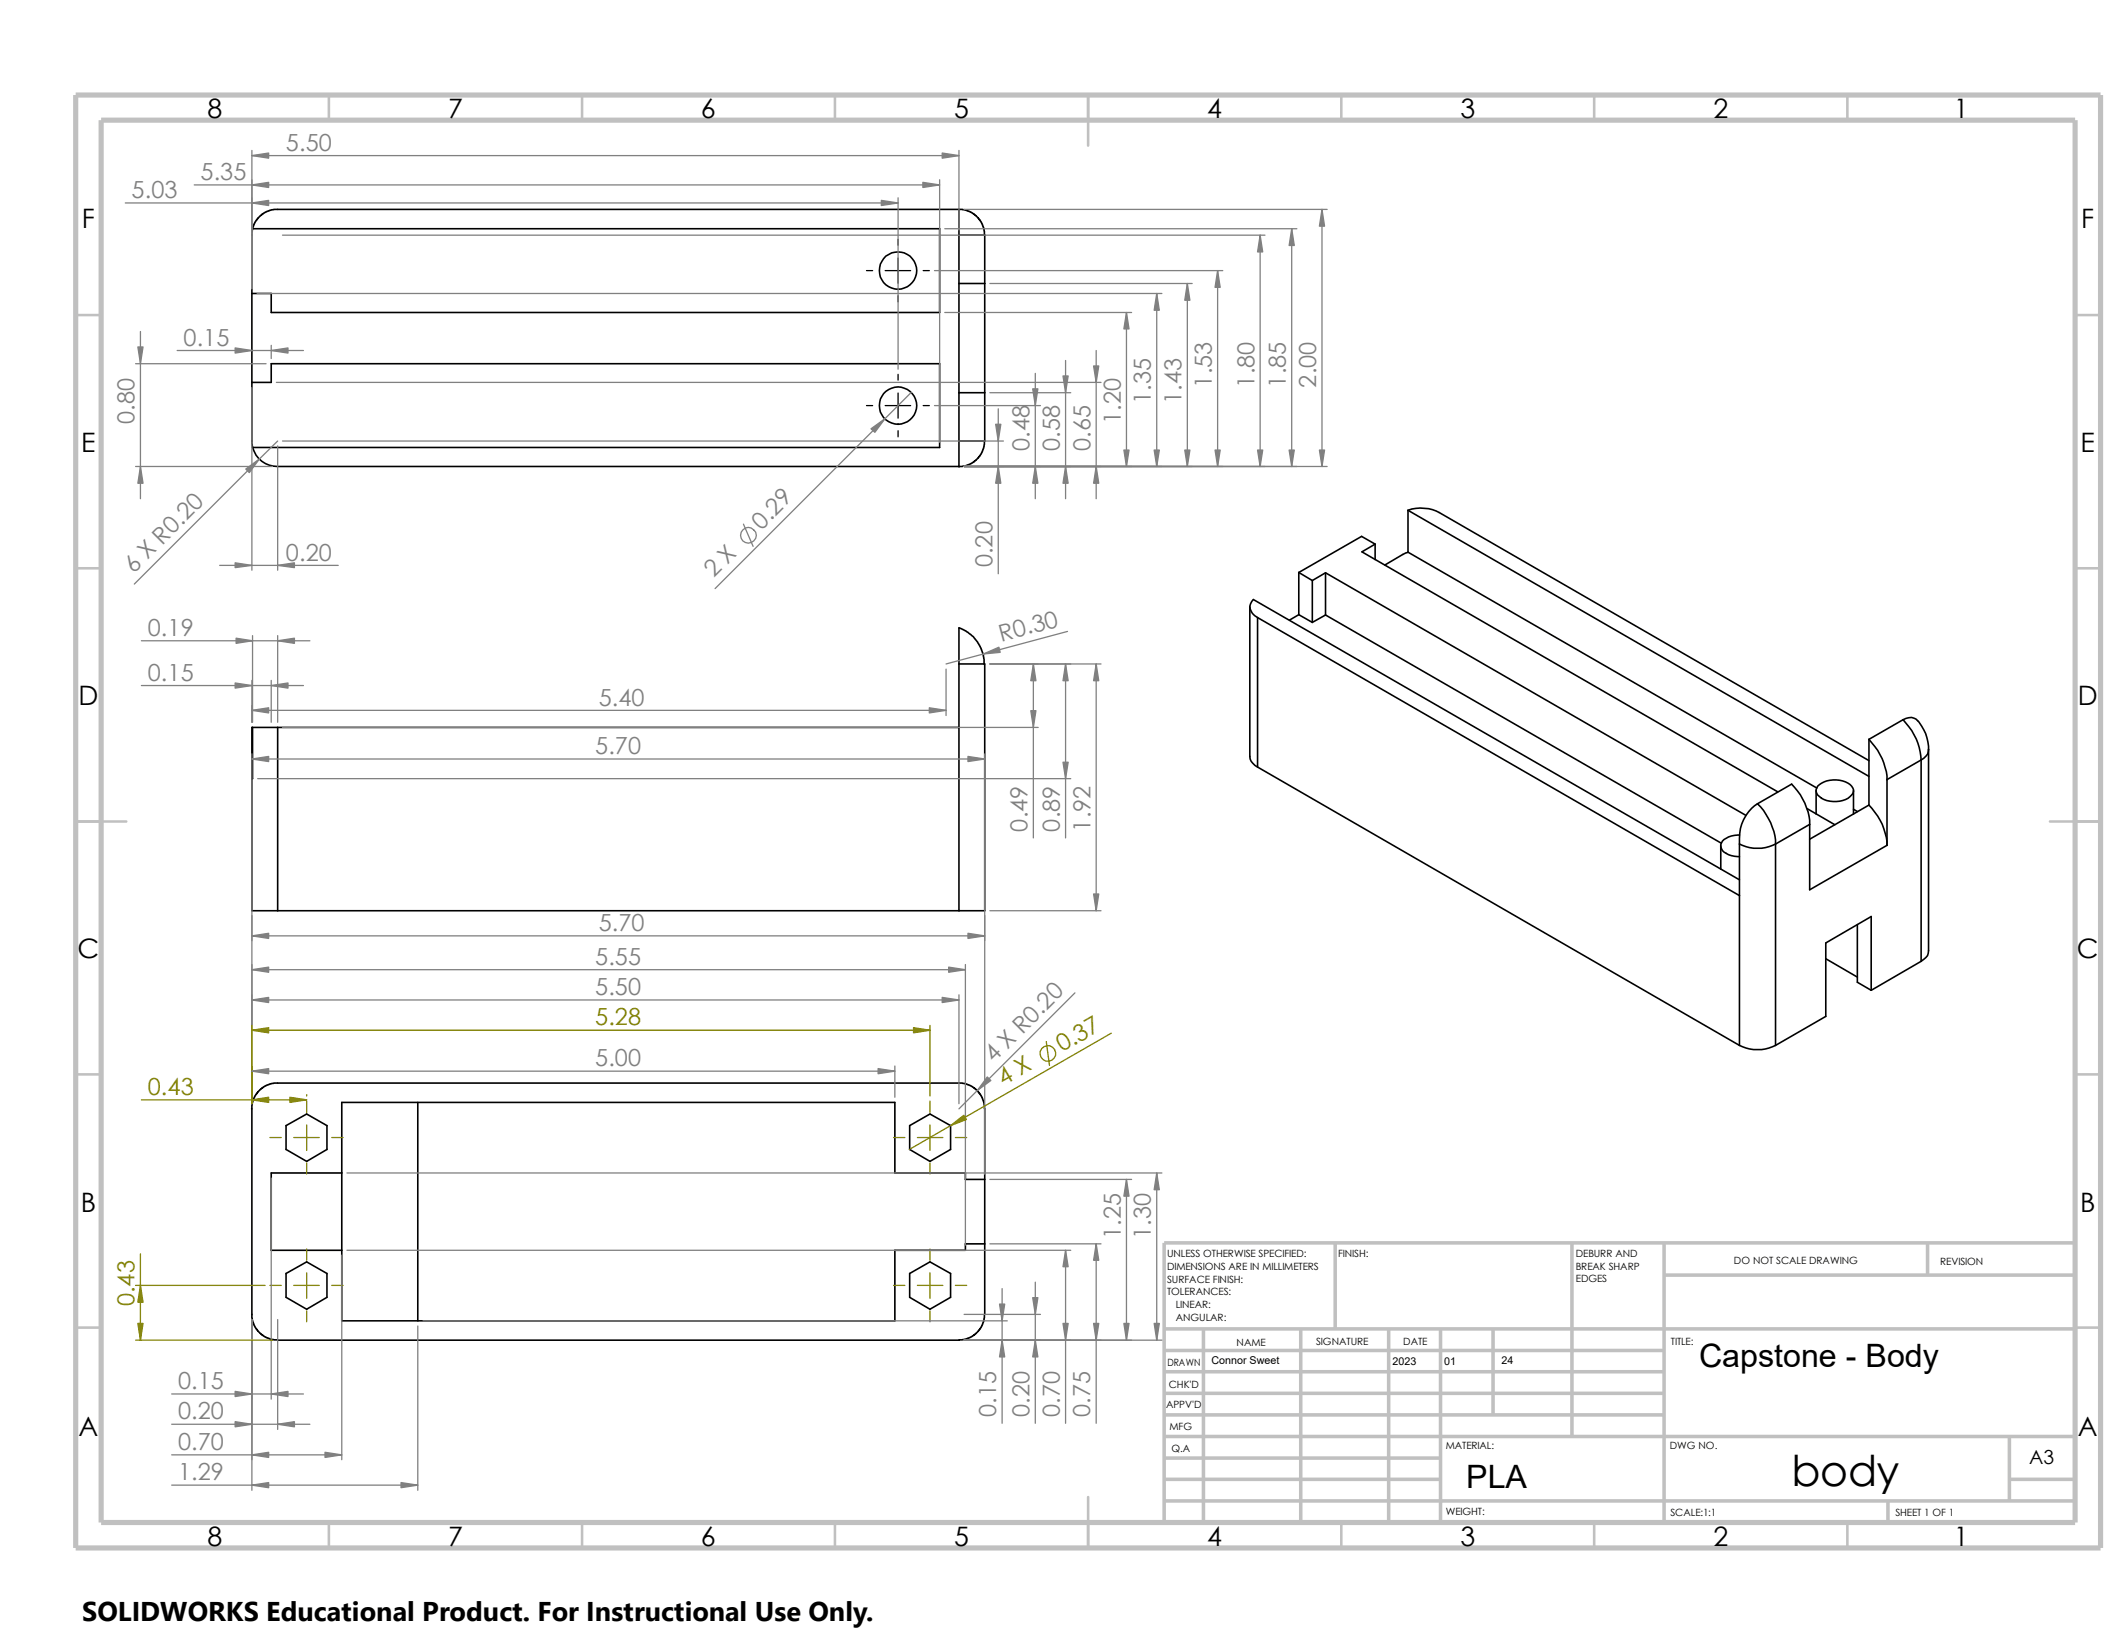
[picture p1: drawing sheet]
<svg xmlns="http://www.w3.org/2000/svg" width="279mm" height="216mm" viewBox="0 0 279 216" stroke-linecap="round" stroke-linejoin="round" font-family="sans-serif">
<g fill="none" stroke="#c0c0c0" stroke-width=".34">
<path d="M43.2 12.5v3.3M76.5 12.5v3.3M109.7 12.5v3.3M143 12.5v6.6M176.3 12.5v3.3M209.5 12.5v3.3M242.8 12.5v3.3M9.9 41.4h3.4M272.7 41.4h3.4M9.9 74.7h3.4M272.7 74.7h3.4M9.9 107.9h6.7"/>
<path d="M269.4 107.9h6.7M9.9 141.2h3.4M272.7 141.2h3.4M9.9 174.5h3.4M272.7 174.5h3.4M143 196.7v6.7M43.2 200.1v3.3M76.5 200.1v3.3M109.7 200.1v3.3M176.3 200.1v3.3M209.5 200.1v3.3M242.8 200.1v3.3"/>
</g>
<g fill="none" stroke="#c0c0c0" stroke-width=".47">
<path d="M153 174.6h119.7M153 177.5h65.7M158.2 174.6v25.5M170.9 174.6v25.5M175.5 163.3v11.3M182.5 174.6v25.5M189.3 174.6v25.5M196.2 174.6v11.3M206.6 163.3v25.5M218.7 167.6h54M218.7 163.3v36.8M253.3 163.3v4.3"/>
<path d="M272.7 163.3h-119.7v36.8M153 183.1h65.7M153 180.3h65.7M153 185.9h65.7M153 197.2h119.7M153 188.8h119.7M153 194.4h36.3M153 191.6h36.3M248.1 197.2v2.9M264.1 194.4h8.6M264.1 188.8v8.4"/>
</g>
<path d="M9.9 12.5h266.2v190.9h-266.2zM13.3 15.8h259.4v184.3h-259.4z" fill="none" stroke="#c0c0c0" stroke-width=".68" stroke-linecap="butt"/>
<g fill="none" stroke="#000" stroke-width=".21">
<path d="M33.2 30.1l-.1 .8v27.4l.1 .5M33.2 30.1h90.3v11h-87.9v-2.5h-2.5M126 27.5l.7 .1 .7 .2 .9 .6 .4 .4 .4 .7 .2 .6 .1 .8M126 27.5v3.4M126 27.5h-90l-.9 .3-.7 .4-.9 1-.3 .9M126 30.9v27.1M126 30.9h3.4M126 37.3h3.4M129.4 30.9v27.1M33.1 50.2h2.5v-2.4h87.9v11h-90.3M126 58v3.3h-89.5a3.4 3.4 0 0 1-3.3-2.5M126 58h3.4"/>
<path d="M126 51.6h3.4M129.4 58l-.1 .7-.2 .6-.4 .7-.5 .5-.8 .5-.7 .3h-.7M164.3 79.8v19.6a1.58 1.58 0 0 0 1 1.4M170.7 75.2v5.6M170.7 75.2l1.8 1.1M172.5 76.3v5.5M174.2 75.3l-1.7 1M174.2 75.3v5.5M174.2 75.3l55.2 31.8M180.7 71.5l-1.7 1 54.6 31.6M180.7 71.5v2M180.7 71.5l-1.8-1-8.2 4.7"/>
<path d="M185 72.6l-.6 .3-2.4 1.4M185 67.1l60.6 34.9M185 67.1v5.5M185 67.1a5.4 5.4 0 0 1 4.1 .3l56.5 32.5M185 72.6l53.8 30.9M33.2 95.6v6.7h-.1M33.2 95.6h3.3M33.2 95.6h-.1v24.1h3.4M36.5 95.6v24.1M36.5 95.6h89.5M126 87.2v32.5M126 87.2h3.4v32.5h-3.4"/>
<path d="M129.3 87.2v-.6l-.1-.8-.7-1.4-.5-.7-.8-.6-1.1-.6-.1 4.7M165.3 81.2l63.3 36.5M165.3 81.2v19.6M165.3 81.2a1.41 1.41 0 0 1-.6-2.4l63.9 36.8M170.7 80.8l-1.2 .7M170.7 80.8l1.8 1M174.2 80.8l-1.7 1M174.2 80.8l52 30M245.6 97.2v8.6M245.6 97.2a8 8 0 0 1 2.4 5.2M250.1 94.6a8 8 0 0 1 2.4 5.3M250.1 94.6a1.58 1.58 0 0 1 2.4 .8 5.6 5.6 0 0 1 .9 3.1"/>
<path d="M250.1 94.6l-4.5 2.6M252.5 99.9l-4.5 2.5M252.5 99.9v26.4M253.4 98.5a1.42 1.42 0 0 1-.9 1.4M253.4 98.5v26.4a1.18 1.18 0 0 1-.6 1.2l-.3 .2M36.5 119.7h89.5M165.3 100.8l63.3 36.6M226.1 111.1v3.1M228.6 109.7a2.53 2.53 0 0 0-2.4 1.1 1.06 1.06 0 0 0 .7 1.3 3.1 3.1 0 0 0 1.7 .5M228.6 110.9v26.5M228.6 110.9a5.4 5.4 0 0 0 4.7 0M231 105.6a5.5 5.5 0 0 0-2.4 5.3"/>
<path d="M231 105.6l4.5-2.6a7.7 7.7 0 0 1 2.3 5.3M231 105.6a7.7 7.7 0 0 1 2.3 5.3M233.3 110.9v26.5M237.5 106.3l3.6 2.1M237.8 108.3l-4.5 2.6M237.8 108.3v8.6l10.2-5.8M238.7 103.9v3.1M238.9 103.3a3.5 3.5 0 0 1 4.4 0 .87 .87 0 0 1-.2 1.4 3.4 3.4 0 0 1-4.2-.2 .91 .91 0 0 1 0-1.2zM243.6 103.9v3.1M243.6 106.3l.5 .3M245.6 105.8a7.7 7.7 0 0 1 2.4 5.3M245.6 105.8l-7.8 4.5"/>
<path d="M248 102.4v8.7M228.6 137.4a5.4 5.4 0 0 0 4.7 0M239.9 126l4.2 2.4M244.1 121.5v7.6l1.8 1M245.9 130.1v-9.7l-6 3.5v9.7l-6.6 3.8M252.5 126.3l-6.6 3.8M37.6 147.9l2.7-1.5 2.7 1.5v3.1l-2.7 1.6-2.7-1.6zM44.9 154.1h-9.3v10.2h9.3M54.9 144.9v28.7M119.5 147.9l2.7-1.5 2.7 1.5v3.1l-2.7 1.6-2.7-1.6zM126 142.3h-90l-1.2 .4-1 .9-.6 1.1-.1 1M126 142.3l1 .2 1.1 .5 .8 1 .5 1.2v27.5l-.1 .7-.2 .7-.4 .7-.4 .4-.9 .6-.7 .2-.7 .1h-89.5l-.9-.1-.8-.4-1-.8-.4-.7-.3-.9v-27.5"/>
<path d="M129.4 155h-2.5v-.9h-9.3v-9.2h-72.7v28.7h72.7v-9.3h9.3v-.9h2.5M37.6 167.3l2.7-1.5 2.7 1.5v3.2l-2.7 1.5-2.7-1.5zM119.5 167.3l2.7-1.5 2.7 1.5v3.2l-2.7 1.5-2.7-1.5z"/>
<circle cx="118" cy="35.6" r="2.45"/>
<circle cx="118" cy="53.3" r="2.45"/>
</g>
<g fill="none" stroke="#808080" stroke-width=".17">
<path d="M33.1 19.8v18.1M126 19.8v10.4M16.5 26.7h101.5M25.5 24.3h98M33.1 20.4h92.9M33.8 38.6h118.9M37.1 30.9h129.1M118 26v22.5M122.8 35.6h37.9M123.5 23.6v34.5M124.2 30.1h46.2M126.7 27.5h47.7"/>
<path d="M130.1 37.3h26.6M152 38.6v22.7M156 37.3v24M160 35.6v25.7M165.6 30.9v30.4M169.8 30.1v31.2M173.7 27.5v33.8M17.8 47.8h17.2M18.5 43.6v21.9M23.3 46.1h16.6M33.1 50.9v24M35.6 45.4v1.7"/>
<path d="M36.3 50.2h108.4M36.5 58.6v16.3M36.5 58l-18.8 18.8M37.1 58h94.8M119.8 51.6l-25.8 25.7M122.8 53.3h13.9M124.2 41.1h24.5M130.1 51.6h10.6M131.2 53.7v21.7M136.1 49.1v16.4M140 47.4v18.1M144.1 46.1v19.4"/>
<path d="M148 41.1v20.2M17.8 61.3h18M28.9 74.3h15.6M97.7 68.9l1.3 2.9M126.7 61.3h47.7M18.6 84.2h22.1M18.6 90.1h21.3M33.1 89.4v5.5M33.1 99.1v45.9M33.1 93.3h91.2M33.1 99.7h96.3M33.2 83.5v11.4"/>
<path d="M35.6 89.4v5.5M36.5 83.5v11.4M37.1 95.6h99.3M124.3 87.9v6.1M129.4 99.1v55.2M130.1 87.2h14.6M135.8 87.2v22.9M140 87.2v22.9M140.3 83l-16 4.2M144.1 87.2v32.5M33.9 102.3h106.8M130.1 119.7h14.6"/>
<path d="M33.1 123h96.3M33.1 131.4h92.9M33.1 127.4h93.8M126 130.7v14.3M126.9 126.7v36.9M141.3 130.5l-15.3 15.2M33.1 140.8h84.5M35.6 154.8v29.1M45.6 154.1h107.1M117.6 140.1v4.1M130.1 155h18.6M148 155v21.1"/>
<path d="M152 154.1v22M33.1 173.4v22.4M36.5 173.4v14.4M44.9 164.9v26.9M45.6 164.3h95.1M54.9 174.2v21.6M55.6 173.6h76.8M126.7 176.1h26M126.7 172.7h10M130.1 163.4h14.6M131.7 169.3v17.7M136.1 168.5v18.5"/>
<path d="M140 164.3v22.7M144.1 163.4v23.6M22.6 183.2h17.3M22.6 187.2h18.1M22.6 191.2h22.3M22.6 195.2h32.3"/>
<circle cx="98.3" cy="70.4" r="1.02"/>
</g>
<g fill="#808080" stroke="#808080" stroke-width=".17">
<path d="M139.7 100.2h.7l-.4 2.1z"/>
<path d="M135.8 87.2l.3 2.3h-.6z"/>
<path d="M140 87.2l.4 2.3h-.7z"/>
<path d="M144.1 87.2l.3 2.3h-.7z"/>
<path d="M36.5 84.2l2.2-.3v.6z"/>
<path d="M143.7 117.5h.7l-.3 2.2z"/>
<path d="M127.2 122.6l2.2 .4-2.2 .3z"/>
<path d="M33.1 123l2.2-.4v.7z"/>
<path d="M35.6 90.1l2.2-.4v.7z"/>
<path d="M30.9 89.7l2.2 .4-2.2 .3z"/>
<path d="M122.1 93l2.2 .3-2.2 .4z"/>
<path d="M33.1 93.3l2.2-.3v.7z"/>
<path d="M135.5 93.4h.6l-.3 2.2z"/>
<path d="M31 83.9l2.2 .3-2.2 .3z"/>
<path d="M129.2 85.9l2.1-.9 .1 .7z"/>
<path d="M144.1 163.4l.3 2.2h-.7z"/>
<path d="M139.7 173.9h.7l-.4 2.2z"/>
<path d="M143.7 173.9h.7l-.3 2.2z"/>
<path d="M147.7 173.9h.7l-.4 2.2z"/>
<path d="M152 154.1l.4 2.2h-.7z"/>
<path d="M148 155l.4 2.2h-.7z"/>
<path d="M35.6 183.2l2.2-.4v.7z"/>
<path d="M30.9 182.8l2.2 .4-2.2 .3z"/>
<path d="M36.5 187.2l2.2-.4v.7z"/>
<path d="M30.9 186.8l2.2 .4-2.2 .3z"/>
<path d="M42.7 190.8l2.2 .4-2.2 .3z"/>
<path d="M33.1 191.2l2.2-.4v.7z"/>
<path d="M52.7 194.8l2.2 .4-2.2 .3z"/>
<path d="M33.1 195.2l2.2-.4v.7z"/>
<path d="M115.4 140.4l2.2 .4-2.2 .3z"/>
<path d="M33.1 140.8l2.2-.4v.7z"/>
<path d="M123.8 131.1l2.2 .3-2.2 .3z"/>
<path d="M33.1 131.4l2.2-.3v.6z"/>
<path d="M124.7 127.1l2.2 .3-2.2 .4z"/>
<path d="M33.1 127.4l2.2-.3v.7z"/>
<path d="M127.2 99.4l2.2 .3-2.2 .4z"/>
<path d="M33.1 99.7l2.2-.3v.7z"/>
<path d="M131.4 171.4h.6l-.3 2.2z"/>
<path d="M131.7 176.1l.3 2.2h-.6z"/>
<path d="M135.7 170.5h.7l-.3 2.2z"/>
<path d="M136.1 176.1l.3 2.2h-.7z"/>
<path d="M140 164.3l.4 2.2h-.7z"/>
<path d="M151.7 173.9h.7l-.4 2.2z"/>
<path d="M129.8 141.5l.4 .5-1.8 1.3z"/>
<path d="M169.4 59.1h.7l-.3 2.2z"/>
<path d="M173.7 27.5l.4 2.2h-.7z"/>
<path d="M165.3 59.1h.6l-.3 2.2z"/>
<path d="M165.6 30.9l.3 2.2h-.6z"/>
<path d="M114.5 56.3l1.8-1.3-1.3 1.8z"/>
<path d="M169.8 30.1l.3 2.2h-.7z"/>
<path d="M35.6 46.1l2.2-.4v.7z"/>
<path d="M30.9 45.7l2.2 .4-2.2 .3z"/>
<path d="M36.5 74.3l2.2-.3v.6z"/>
<path d="M30.9 74l2.2 .3-2.2 .3z"/>
<path d="M115.8 26.3l2.2 .4-2.2 .3z"/>
<path d="M33.1 26.7l2.2-.4v.7z"/>
<path d="M121.3 24l2.2 .3-2.2 .3z"/>
<path d="M33.1 24.3l2.2-.3v.6z"/>
<path d="M123.8 20.1l2.2 .3-2.2 .4z"/>
<path d="M33.1 20.4l2.2-.3v.7z"/>
<path d="M130.9 55.8h.6l-.3 2.2z"/>
<path d="M131.2 61.3l.3 2.2h-.6z"/>
<path d="M139.7 49.4h.7l-.4 2.2z"/>
<path d="M140 61.3l.4 2.2h-.7z"/>
<path d="M143.7 48.1h.7l-.3 2.1z"/>
<path d="M144.1 61.3l.3 2.2h-.7z"/>
<path d="M160 35.6l.4 2.2h-.7z"/>
<path d="M159.7 59.1h.7l-.4 2.2z"/>
<path d="M135.7 51.1h.7l-.3 2.2z"/>
<path d="M136.1 61.3l.3 2.2h-.7z"/>
<path d="M18.1 45.6h.7l-.3 2.2z"/>
<path d="M18.5 61.3l.3 2.2h-.7z"/>
<path d="M148 41.1l.4 2.1h-.7z"/>
<path d="M147.7 59.1h.7l-.4 2.2z"/>
<path d="M152 38.6l.4 2.2h-.7z"/>
<path d="M151.7 59.1h.7l-.4 2.2z"/>
<path d="M156 37.3l.4 2.2h-.7z"/>
<path d="M155.7 59.1h.7l-.4 2.2z"/>
<path d="M173.4 59.1h.7l-.4 2.2z"/>
<path d="M32.3 61.6l1.8-1.3-1.3 1.8z"/>
</g>
<g fill="none" stroke="#808000" stroke-width=".17">
<path d="M33.1 134.7v10.3M33.1 135.4h89.1M122.2 134.7v9.3M137.5 136.9l.4 3.1M146 135.8l-26.5 15.2M18.6 144.5h21.7M35.5 149.5h1.5M38.6 149.5h3.4M40.3 143.8v.2M40.3 144.7v1.5M40.3 147.8v3.4M40.3 152.8v1.5"/>
<path d="M43.6 149.5h1.5M117.4 149.5h1.5M120.6 149.5h3.3M122.2 144.7v1.5M122.2 147.8v3.4M122.2 152.8v1.5M125.6 149.5h1.4M17.8 168.9h17M17.8 176.1h18M18.5 164.8v11.3M35.5 168.9h1.5M38.6 168.9h3.4"/>
<path d="M40.3 164.1v1.5M40.3 167.3v3.3M40.3 172.3v1.4M43.6 168.9h1.5M117.4 168.9h1.5M120.6 168.9h3.3M122.2 164.1v1.5M122.2 167.3v3.3M122.2 172.3v1.4M125.6 168.9h1.4"/>
<circle cx="137.7" cy="138.4" r="1.03"/>
</g>
<g fill="#808000" stroke="#808000" stroke-width=".17">
<path d="M38.1 144.2l2.2 .3-2.2 .4z"/>
<path d="M120.1 135l2.1 .4-2.1 .3z"/>
<path d="M33.1 144.5l2.2-.3v.7z"/>
<path d="M33.1 135.4l2.2-.4v.7z"/>
<path d="M18.5 168.9l.3 2.2h-.7z"/>
<path d="M18.1 173.9h.7l-.3 2.2z"/>
<path d="M124.9 147.9l1.8-1.3 .3 .5z"/>
</g>
<path d="M113.9 35.6h.8M116.3 35.6h3.4M118 31.5v.7M118 33.9v3.3M118 38.9v.8M121.3 35.6h.8M113.9 53.3h.8M116.3 53.3h3.4M118 49.2v.8M118 51.6v3.3M118 56.6v.8M121.3 53.3h.8" fill="none" stroke="#000" stroke-width=".17"/>
<path d="M10.8 209.2h104.1v6.7h-104.1z" fill="#fff"/>
<text font-size="5.6" x="235.5" y="195.3">body</text>
<g font-size="4.2">
<text x="223.3" y="179.7">Capstone - Body</text>
<text x="192.7" y="195.5">PLA</text>
</g>
<text font-size="3.6" x="10.8" y="213">SOLIDWORKS Educational Product. For Instructional Use Only.</text>
<g font-size="3.5">
<text x="27.3" y="15.5">8</text>
<text x="58.9" y="15.5">7</text>
<text x="92.1" y="15.5">6</text>
<text x="125.4" y="15.5">5</text>
<text x="158.7" y="15.5">4</text>
<text x="191.9" y="15.5">3</text>
<text x="225.2" y="15.5">2</text>
<text x="256.8" y="15.5">1</text>
<text x="10.8" y="30">F</text>
<text x="273.5" y="30">F</text>
<text x="10.7" y="59.4">E</text>
<text x="273.4" y="59.4">E</text>
<text x="10.3" y="92.7">D</text>
<text x="273.1" y="92.7">D</text>
<text x="10.2" y="125.9">C</text>
<text x="273" y="125.9">C</text>
<text x="10.6" y="159.2">B</text>
<text x="273.4" y="159.2">B</text>
<text x="10.3" y="188.6">A</text>
<text x="273.1" y="188.6">A</text>
<text x="27.3" y="203.1">8</text>
<text x="58.9" y="203.1">7</text>
<text x="92.1" y="203.1">6</text>
<text x="125.4" y="203.1">5</text>
<text x="158.7" y="203.1">4</text>
<text x="191.9" y="203.1">3</text>
<text x="225.2" y="203.1">2</text>
<text x="256.8" y="203.1">1</text>
</g>
<g font-size="3.1" fill="#808080">
<text x="26.4" y="23.7">5.35</text>
<text x="37.6" y="19.8">5.50</text>
<text x="17.3" y="26">5.03</text>
<text x="24.1" y="45.4">0.15</text>
<text x="151.3" y="53.1" transform="rotate(-90 151.3 53.1)">1.35</text>
<text x="155.3" y="53.1" transform="rotate(-90 155.3 53.1)">1.43</text>
<text x="159.3" y="50.9" transform="rotate(-90 159.3 50.9)">1.53</text>
<text x="164.8" y="50.9" transform="rotate(-90 164.8 50.9)">1.80</text>
<text x="169" y="50.9" transform="rotate(-90 169 50.9)">1.85</text>
<text x="173" y="50.9" transform="rotate(-90 173 50.9)">2.00</text>
<text x="17.7" y="55.7" transform="rotate(-90 17.7 55.7)">0.80</text>
<text x="135.3" y="59.2" transform="rotate(-90 135.3 59.2)">0.48</text>
<text x="139.3" y="59.2" transform="rotate(-90 139.3 59.2)">0.58</text>
<text x="143.3" y="59.2" transform="rotate(-90 143.3 59.2)">0.65</text>
<text x="147.3" y="55.7" transform="rotate(-90 147.3 55.7)">1.20</text>
<text x="100.1" y="69.7" transform="rotate(-45 100.1 69.7)">0.29</text>
<text x="17.6" y="75.4" transform="rotate(-45 17.6 75.4)">6 X R0.20</text>
<text x="37.6" y="73.7">0.20</text>
<text x="93.8" y="76" transform="rotate(-45 93.8 76)">2 X</text>
<text x="130.4" y="74.6" transform="rotate(-90 130.4 74.6)">0.20</text>
<text x="19.4" y="83.6">0.19</text>
<text x="19.4" y="89.5">0.15</text>
<text x="131.6" y="84.3" transform="rotate(-15 131.6 84.3)">R0.30</text>
<text x="78.7" y="92.7">5.40</text>
<text x="78.2" y="99.1">5.70</text>
<text x="135" y="109.3" transform="rotate(-90 135 109.3)">0.49</text>
<text x="139.3" y="109.3" transform="rotate(-90 139.3 109.3)">0.89</text>
<text x="143.3" y="109.3" transform="rotate(-90 143.3 109.3)">1.92</text>
<text x="78.7" y="122.3">5.70</text>
<text x="78.2" y="126.8">5.55</text>
<text x="78.2" y="130.8">5.50</text>
<text x="78.2" y="140.1">5.00</text>
<text x="130.6" y="139.7" transform="rotate(-45 130.6 139.7)">4 X R0.20</text>
<text x="147.3" y="162.8" transform="rotate(-90 147.3 162.8)">1.25</text>
<text x="151.2" y="162.8" transform="rotate(-90 151.2 162.8)">1.30</text>
<text x="23.4" y="182.5">0.15</text>
<text x="23.4" y="186.5">0.20</text>
<text x="23.4" y="190.5">0.70</text>
<text x="130.9" y="186.2" transform="rotate(-90 130.9 186.2)">0.15</text>
<text x="135.3" y="186.2" transform="rotate(-90 135.3 186.2)">0.20</text>
<text x="139.3" y="186.2" transform="rotate(-90 139.3 186.2)">0.70</text>
<text x="143.3" y="186.2" transform="rotate(-90 143.3 186.2)">0.75</text>
<text x="23.4" y="194.5">1.29</text>
</g>
<g font-size="3.1" fill="#808000">
<text x="78.2" y="134.7">5.28</text>
<text x="19.4" y="143.9">0.43</text>
<text x="131.9" y="142.7" transform="rotate(-30 131.9 142.7)">4 X</text>
<text x="139.6" y="138.3" transform="rotate(-30 139.6 138.3)">0.37</text>
<text x="17.7" y="171.7" transform="rotate(-90 17.7 171.7)">0.43</text>
</g>
<text font-size="2.5" x="266.7" y="192.4">A3</text>
<g font-size="1.4">
<text x="159.2" y="179.3">Connor Sweet</text>
<text x="183" y="179.4">2023</text>
<text x="189.8" y="179.4">01</text>
<text x="197.3" y="179.3">24</text>
</g>
<g font-size="1.3">
<text x="153.4" y="165.2">UNLESS OTHERWISE SPECIFIED:</text>
<text x="153.4" y="166.9">DIMENSIONS ARE IN MILLIMETERS</text>
<text x="175.9" y="165.2">FINISH:</text>
<text x="207.1" y="165.2">DEBURR AND</text>
<text x="207.1" y="166.8">BREAK SHARP</text>
<text x="227.9" y="166.2">DO NOT SCALE DRAWING</text>
<text x="255" y="166.3">REVISION</text>
<text x="153.4" y="170.2">TOLERANCES:</text>
<text x="153.4" y="168.6">SURFACE FINISH:</text>
<text x="154.5" y="171.9">LINEAR:</text>
<text x="154.5" y="173.5">ANGULAR:</text>
<text x="207.1" y="168.5">EDGES</text>
<text x="153.4" y="179.5">DRAWN</text>
<text x="162.5" y="176.8">NAME</text>
<text x="173" y="176.8">SIGNATURE</text>
<text x="184.4" y="176.8">DATE</text>
<text x="219.6" y="176.8">TITLE:</text>
<text x="153.2" y="185.1">APPV'D</text>
<text x="153.6" y="182.4">CHK'D</text>
<text x="153.7" y="188">MFG</text>
<text x="154" y="190.8">Q.A</text>
<text x="190" y="190.5">MATERIAL:</text>
<text x="219.5" y="190.5">DWG NO.</text>
<text x="190" y="199.1">WEIGHT:</text>
<text x="219.5" y="199.2">SCALE:1:1</text>
<text x="249.1" y="199.2">SHEET 1 OF 1</text>
</g>
</svg>
